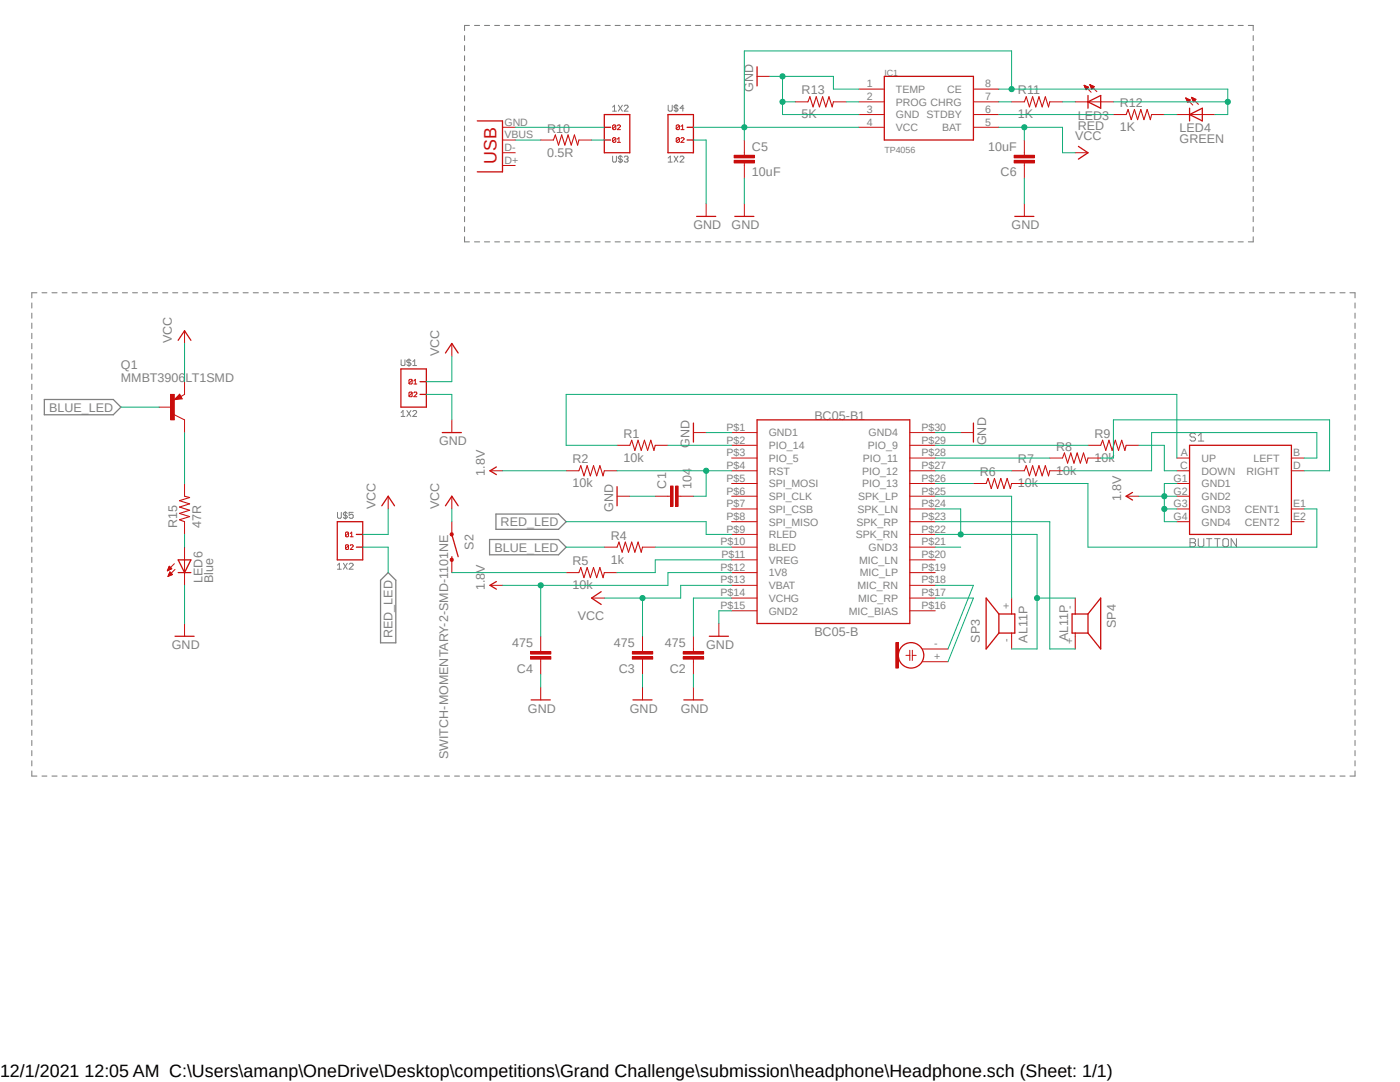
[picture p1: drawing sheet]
<svg xmlns="http://www.w3.org/2000/svg" width="279mm" height="216mm" viewBox="0 0 279 216" stroke-linecap="round" stroke-linejoin="round" font-family="sans-serif">
<path d="M6.3 0l266.7 154.9M273 0l-266.7 154.9" fill="none" stroke="#fff" stroke-width=".2"/>
<g fill="none" stroke="#808080" stroke-width=".21">
<path d="M92.7 7.1v1M92.7 9.1v1M92.7 11.1v1M92.7 13.1v1M92.7 15.1v1M92.7 17.1v1.1M92.7 19.1v1.1M93.7 5.1h-1v1M94.7 5.1h1M96.7 5.1h1M98.7 5.1h1M100.7 5.1h1"/>
<path d="M102.7 5.1h1M104.7 5.1h1M106.7 5.1h1M108.8 5.1h.9M110.7 5.1h1.1M112.7 5.1h1M114.8 5.1h.9M116.8 5.1h1M118.7 5.1h1.1M120.8 5.1h1M122.8 5.1h1M124.8 5.1h1"/>
<path d="M126.8 5.1h1M128.8 5.1h1M130.8 5.1h1M132.8 5.1h1M134.8 5.1h1M136.8 5.1h1M138.8 5.1h1M140.8 5.1h1M142.8 5.1h1M144.8 5.1h1M146.9 5.1h.9M148.8 5.1h1.1"/>
<path d="M150.8 5.1h1M152.9 5.1h.9M154.9 5.1h1M156.8 5.1h1.1M158.9 5.1h1M160.9 5.1h1M162.9 5.1h1M164.9 5.1h1M166.9 5.1h1M168.9 5.1h1M170.9 5.1h1M172.9 5.1h1"/>
<path d="M174.9 5.1h1M176.9 5.1h1M178.9 5.1h1M180.9 5.1h1M182.9 5.1h1M185 5.1h.9M186.9 5.1h1.1M188.9 5.1h1M191 5.1h1M193 5.1h1M195 5.1h1M197 5.1h1"/>
<path d="M199 5.1h1M201 5.1h1M203 5.1h1M205 5.1h1M207 5.1h1M209 5.1h1M211 5.1h1M213 5.1h1M215 5.1h1M217 5.1h1M219 5.1h1M221 5.1h1"/>
<path d="M223.1 5.1h1M225 5.1h1.1M227.1 5.1h.9M229.1 5.1h1M231.1 5.1h1M233.1 5.1h1M235.1 5.1h1M237.1 5.1h1M239.1 5.1h1M241.1 5.1h1M243.1 5.1h1M245.1 5.1h1"/>
<path d="M247.1 5.1h1M249.1 5.1h1v1M250.1 7.1v1M250.1 9.1v1M250.1 11.1v1M250.1 13.1v1M250.1 15.1v1M250.1 17.1v1.1M250.1 19.1v1.1M92.7 21.2v.9M92.7 23.2v1M92.7 25.1v1.1"/>
<path d="M92.7 27.2v1M92.7 29.2v1M92.7 31.2v1M92.7 33.2v1M92.7 35.2v1M92.7 37.2v1M92.7 39.2v1M250.1 21.2v.9M250.1 23.2v1M250.1 25.1v1.1M250.1 27.2v1M250.1 29.2v1"/>
<path d="M250.1 31.2v1M250.1 33.2v1M250.1 35.2v1M250.1 37.2v1M250.1 39.2v1M7.4 58.4h-1.1v1M8.4 58.4h1M10.4 58.4h1M12.4 58.4h1M14.4 58.4h1M16.4 58.4h1M18.4 58.4h1"/>
<path d="M20.4 58.4h1M22.4 58.4h1.1M24.4 58.4h1M26.5 58.4h.9M28.4 58.4h1.1M30.4 58.4h1.1M32.5 58.4h1M34.5 58.4h1M36.5 58.4h1M38.5 58.4h1M40.5 58.4h1M42.5 58.4h1"/>
<path d="M44.5 58.4h1M46.5 58.4h1M48.5 58.4h1M50.5 58.4h1.1M52.5 58.4h1.1M54.6 58.4h1M56.6 58.4h1M58.6 58.4h1M60.6 58.4h1M62.6 58.4h1M64.6 58.4h1M66.6 58.4h1"/>
<path d="M68.6 58.4h1M70.6 58.4h1M72.6 58.4h1M74.6 58.4h1M76.6 58.4h1M78.7 58.4h1M80.6 58.4h1.1M82.7 58.4h1M84.7 58.4h1M86.7 58.4h1M88.7 58.4h1M90.7 58.4h1"/>
<path d="M92.7 58.4h1M92.7 41.2v1M92.7 43.2v1M92.7 45.3v.9M92.7 47.2v1.1h1M94.7 58.4h1M94.7 48.3h1M96.7 48.3h1M96.7 58.4h1M98.7 58.4h1M98.7 48.3h1M100.7 48.3h1"/>
<path d="M100.8 58.4h1M102.7 48.3h1M102.7 58.4h1.1M104.7 48.3h1M104.8 58.4h.9M106.7 48.3h1M106.8 58.4h1M108.8 58.4h1M108.8 48.3h.9M110.7 48.3h1.1M110.8 58.4h1M112.7 48.3h1"/>
<path d="M112.8 58.4h1M114.8 48.3h.9M114.8 58.4h1M116.8 48.3h1M116.8 58.4h1M118.7 48.3h1.1M118.8 58.4h1M120.8 48.3h1M120.8 58.4h1M122.8 48.3h1M122.9 58.4h.9M124.8 48.3h1"/>
<path d="M124.8 58.4h1.1M126.8 48.3h1M126.8 58.4h1M128.8 48.3h1M128.9 58.4h1M130.8 48.3h1M130.9 58.4h1M132.8 48.3h1M132.9 58.4h1M134.8 48.3h1M134.9 58.4h1M136.8 48.3h1"/>
<path d="M136.9 58.4h1M138.8 48.3h1M138.9 58.4h1M140.8 48.3h1M140.9 58.4h1M142.8 48.3h1M142.9 58.4h1M144.8 48.3h1M144.9 58.4h1M146.9 48.3h.9M146.9 58.4h1.1M148.8 48.3h1.1"/>
<path d="M148.9 58.4h1M150.8 48.3h1M151 58.4h.9M152.9 48.3h.9M153 58.4h1M154.9 48.3h1M155 58.4h1M156.8 48.3h1.1M157 58.4h1M158.9 48.3h1M159 58.4h1M160.9 48.3h1"/>
<path d="M161 58.4h1M162.9 48.3h1M163 58.4h1M164.9 48.3h1M165 58.4h1M166.9 48.3h1M167 58.4h1M168.9 48.3h1M169 58.4h1M170.9 48.3h1M171 58.4h1M172.9 48.3h1"/>
<path d="M173 58.4h1M174.9 48.3h1M175 58.4h1.1M176.9 48.3h1M177 58.4h1.1M178.9 48.3h1M179.1 58.4h1M180.9 48.3h1M181.1 58.4h1M182.9 48.3h1M183.1 58.4h1M185 48.3h.9"/>
<path d="M185.1 58.4h1M186.9 48.3h1.1M187.1 58.4h1M188.9 48.3h1M189.1 58.4h1M191 48.3h1M191.1 58.4h1M193 48.3h1M193.1 58.4h1M195 48.3h1M195.1 58.4h1M197 48.3h1"/>
<path d="M197.1 58.4h1.1M199 48.3h1M199.1 58.4h1.1M201 48.3h1M201.2 58.4h.9M203 48.3h1M203.2 58.4h1M205 48.3h1M205.1 58.4h1.1M207 48.3h1M207.2 58.4h1M209 48.3h1"/>
<path d="M209.2 58.4h1M211 48.3h1M211.2 58.4h1M213 48.3h1M213.2 58.4h1M215 48.3h1M215.2 58.4h1M217 48.3h1M217.2 58.4h1M219 48.3h1M219.2 58.4h1M221 48.3h1"/>
<path d="M221.2 58.4h1M223.1 48.3h1M223.2 58.4h1M225 48.3h1.1M225.3 58.4h1M227.1 48.3h.9M227.2 58.4h1.1M229.1 48.3h1M229.3 58.4h1M231.1 48.3h1M231.3 58.4h1M233.1 48.3h1"/>
<path d="M233.3 58.4h1M235.1 48.3h1M235.3 58.4h1M237.1 48.3h1M237.3 58.4h1M239.1 48.3h1M239.3 58.4h1M241.1 48.3h1M241.3 58.4h1M243.1 48.3h1M243.3 58.4h1M245.1 48.3h1"/>
<path d="M245.3 58.4h1M247.1 48.3h1M247.4 58.4h.9M249.3 58.4h1.1M250.1 41.2v1M250.1 43.2v1M250.1 45.3v.9M250.1 47.2v1.1h-1M251.3 58.4h1M253.4 58.4h1M255.4 58.4h1M257.4 58.4h1"/>
<path d="M259.4 58.4h1M261.4 58.4h1M263.4 58.4h1M265.4 58.4h1M267.4 58.4h1M269.4 58.4h1v1M6.3 60.5v1M6.3 62.5v1M6.3 64.5v1M6.3 66.5v1.1M6.3 68.5v1.1M6.3 70.6v1"/>
<path d="M6.3 72.6v1.1M6.3 74.6v1.1M6.3 76.7v1M6.3 78.7v1.1M270.4 60.5v1M270.4 62.5v1M270.4 64.5v1M270.4 66.5v1.1M270.4 68.5v1.1M270.4 70.6v1M270.4 72.6v1.1M270.4 74.6v1.1"/>
<path d="M270.4 76.7v1M270.4 78.7v1.1M6.3 80.7v1.1M6.3 82.8v1M6.3 84.8v1.1M6.3 86.8v1M6.3 88.9v1M6.3 90.9v1M6.3 92.9v1M6.3 95v1M6.3 97v1M6.3 99v1"/>
<path d="M270.4 80.7v1.1M270.4 82.8v1M270.4 84.8v1.1M270.4 86.8v1M270.4 88.9v1M270.4 90.9v1M270.4 92.9v1M270.4 95v1M270.4 97v1M270.4 99v1M6.3 101v1.1M6.3 103.1v1"/>
<path d="M6.3 105.1v1M6.3 107.1v1.1M6.3 109.2v1M6.3 111.2v1M6.3 113.2v1.1M6.3 115.3v1M6.3 117.3v1M6.3 119.3v1.1M270.4 101v1.1M270.4 103.1v1M270.4 105.1v1M270.4 107.1v1.1"/>
<path d="M270.4 109.2v1M270.4 111.2v1M270.4 113.2v1.1M270.4 115.3v1M270.4 117.3v1M270.4 119.3v1.1M6.3 121.4v1M6.3 123.4v1M6.3 125.4v1M6.3 127.4v1.1M6.3 129.5v1M6.3 131.5v1"/>
<path d="M6.3 133.5v1.1M6.3 135.6v1M6.3 137.6v1M6.3 139.6v1.1M270.4 121.4v1M270.4 123.4v1M270.4 125.4v1M270.4 127.4v1.1M270.4 129.5v1M270.4 131.5v1M270.4 133.5v1.1M270.4 135.6v1"/>
<path d="M270.4 137.6v1M270.4 139.6v1.1M6.3 141.6v1.1M6.3 143.7v1M6.3 145.7v1M6.3 147.7v1.1M6.3 149.8v1M6.3 151.8v1M6.3 153.8v1.1h1.1M8.4 154.9h1M10.4 154.9h1M12.4 154.9h1"/>
<path d="M14.4 154.9h1M16.4 154.9h1M18.4 154.9h1M20.4 154.9h1M22.4 154.9h1.1M24.4 154.9h1M26.5 154.9h.9M28.4 154.9h1.1M30.4 154.9h1.1M32.5 154.9h1M34.5 154.9h1M36.5 154.9h1"/>
<path d="M38.5 154.9h1M40.5 154.9h1M42.5 154.9h1M44.5 154.9h1M46.5 154.9h1M48.5 154.9h1M50.5 154.9h1.1M52.5 154.9h1.1M54.6 154.9h1M56.6 154.9h1M58.6 154.9h1M60.6 154.9h1"/>
<path d="M62.6 154.9h1M64.6 154.9h1M66.6 154.9h1M68.6 154.9h1M70.6 154.9h1M72.6 154.9h1M74.6 154.9h1M76.6 154.9h1M78.7 154.9h1M80.6 154.9h1.1M82.7 154.9h1M84.7 154.9h1"/>
<path d="M86.7 154.9h1M88.7 154.9h1M90.7 154.9h1M92.7 154.9h1M94.7 154.9h1M96.7 154.9h1M98.7 154.9h1M100.8 154.9h1M102.7 154.9h1.1M104.8 154.9h.9M106.8 154.9h1M108.8 154.9h1"/>
<path d="M110.8 154.9h1M112.8 154.9h1M114.8 154.9h1M116.8 154.9h1M118.8 154.9h1M120.8 154.9h1M122.9 154.9h.9M124.8 154.9h1.1M126.8 154.9h1M128.9 154.9h1M130.9 154.9h1M132.9 154.9h1"/>
<path d="M134.9 154.9h1M136.9 154.9h1M138.9 154.9h1M140.9 154.9h1M142.9 154.9h1M144.9 154.9h1M146.9 154.9h1.1M148.9 154.9h1M151 154.9h.9M153 154.9h1M155 154.9h1M157 154.9h1"/>
<path d="M159 154.9h1M161 154.9h1M163 154.9h1M165 154.9h1M167 154.9h1M169 154.9h1M171 154.9h1M173 154.9h1M175 154.9h1.1M177 154.9h1.1M179.1 154.9h1M181.1 154.9h1"/>
<path d="M183.1 154.9h1M185.1 154.9h1M187.1 154.9h1M189.1 154.9h1M191.1 154.9h1M193.1 154.9h1M195.1 154.9h1M197.1 154.9h1.1M199.1 154.9h1.1M201.2 154.9h.9M203.2 154.9h1M205.1 154.9h1.1"/>
<path d="M207.2 154.9h1M209.2 154.9h1M211.2 154.9h1M213.2 154.9h1M215.2 154.9h1M217.2 154.9h1M219.2 154.9h1M221.2 154.9h1M223.2 154.9h1M225.3 154.9h1M227.2 154.9h1.1M229.3 154.9h1"/>
<path d="M231.3 154.9h1M233.3 154.9h1M235.3 154.9h1M237.3 154.9h1M239.3 154.9h1M241.3 154.9h1M243.3 154.9h1M245.3 154.9h1M247.4 154.9h.9M249.3 154.9h1.1M251.3 154.9h1M253.4 154.9h1"/>
<path d="M255.4 154.9h1M257.4 154.9h1M259.4 154.9h1M261.4 154.9h1M263.4 154.9h1M265.4 154.9h1M267.4 154.9h1M270.4 141.6v1.1M270.4 143.7v1M270.4 145.7v1M270.4 147.7v1.1M270.4 149.8v1"/>
<path d="M270.4 151.8v1M270.4 153.8v1.1h-1"/>
</g>
<g fill="none" stroke="#808080" stroke-width=".2">
<path d="M122.3 21.4l.3-.4v1.2M122.3 22.2h.7M122.3 31.2v.9l.1 .2h.4l.2-.2v-.9M123.4 21l.8 1.2M123.8 31v1.5M124.2 21l-.8 1.2M124.2 31.4l-.2-.2h-.4l-.2 .2 .2 .3h.4l.2 .3-.2 .3h-.4l-.2-.2M124.6 21.2l.2-.2h.4l.1 .2v.2l-.7 .8h.7M124.6 31.4l.2-.2h.4l.1 .2-.1 .3M125 31.7h.2M125.2 31.7l.1 .3-.1 .3h-.4l-.2-.2M133.3 21v1l.3 .2h.3l.3-.2v-1"/>
<path d="M133.3 31.5l.5-.3v1.1M133.3 32.3h.9M134.5 31.2l.8 1.1M134.9 20.8v1.6M135.3 21.2l-.2-.2h-.4l-.2 .2 .2 .4h.4l.2 .2-.2 .4h-.4l-.2-.2M135.3 31.2l-.8 1.1M135.7 31.4l.2-.2h.4l.2 .2v.1l-.8 .8h.8M136.5 21.6h-.8l.6-.6v1.2M80.1 71.8v1l.1 .1h.4l.2-.1v-1M81.6 71.6v1.6M82 72l-.2-.2h-.4l-.2 .2v.2l.2 .1h.4l.2 .3v.2l-.2 .1h-.4l-.2-.1M82.4 72.9h.7"/>
<path d="M82.4 72.2l.4-.4v1.1M80.1 82.3l.3-.4v1.2M80.1 83.1h.7M81.2 81.9l.8 1.2M82 81.9l-.8 1.2M82.4 82.1l.2-.2h.4l.1 .2v.2l-.7 .8h.7M238.6 86.7l-.3-.3h-.5l-.3 .3v.3l.3 .2h.5l.3 .3v.3l-.3 .2h-.5l-.3-.2M239.1 88h1.1M239.1 87l.6-.6v1.6M67.4 112.8l.3-.4v1.2M67.4 113.6h.7M67.4 102.2v1l.2 .2h.3l.2-.2v-1"/>
<path d="M68.5 112.4l.8 1.2M68.9 102.1v1.5M69.3 112.4l-.8 1.2M69.3 102.4l-.2-.2h-.4l-.2 .4 .2 .2h.4l.2 .4-.2 .2h-.4l-.2-.2M69.7 112.6l.2-.2h.4l.2 .2v.2l-.8 .8h.8M70.5 102.2h-.8v.6l.4-.2 .4 .2v.4l-.2 .2h-.4l-.2-.2M237.5 107.5h.8l.3 .2v.3l-.3 .3 .3 .2v.3l-.3 .3h-.8zM237.5 108.3h.8M239.1 107.5v1.3l.3 .3h.5l.3-.3v-1.3M240.8 107.5h1.1M241.3 107.5v1.6M242.4 107.5h1.1"/>
<path d="M243 107.5v1.6M244.3 107.5h.6l.3 .2v1.1l-.3 .3h-.6l-.2-.3v-1.1zM246.8 107.5v1.6l-1.1-1.6v1.6"/>
</g>
<path d="M8.8 79.7h13.8l1.5 1.5-1.5 1.6h-13.8zM77.5 114.3l1.5 1.5v12.5h-3.1v-12.5zM97.7 107.7h13.8l1.5 1.5-1.5 1.5h-13.8zM99 102.6h12.5l1.5 1.5-1.5 1.5h-12.5z" fill="none" stroke="#808080" stroke-width=".25"/>
<g fill="none" stroke="#c90d0c" stroke-width=".2">
<path d="M123.1 88.9h2.6M130.8 88.9h2.5M133.3 99h.5M135.3 99h.5M146 86.3h5.1M146 88.9h5.1M146 91.4h5.1M146 93.9h5.1M146 96.5h5.1M146 99h5.1M181.6 86.3h5M181.6 88.9h5"/>
<path d="M181.6 91.4h5M181.6 93.9h5M181.6 96.5h5M181.6 99h5M146 101.6h5.1M146 104.1h5.1M146 106.6h5.1M146 109.2h5.1M146 111.7h5.1M146 114.3h5.1M146 116.8h5.1M146 119.3h5.1"/>
<path d="M181.6 101.6h5M181.6 104.1h5M181.6 106.6h5M181.6 109.2h5M181.6 111.7h5M181.6 114.3h5M181.6 116.8h5M181.6 119.3h5M146 121.9h5.1M181.6 121.9h5"/>
</g>
<path d="M151.1 83.8h30.5v40.6h-30.5z" fill="none" stroke="#c90d0c" stroke-width=".25"/>
<path d="M125.7 88.9l.4-1.1 .6 2.1 .6-2.1 .7 2.1 .6-2.1 .6 2.1 .7-2.1 .6 2.1 .3-1" fill="none" stroke="#c90d0c" stroke-width=".21"/>
<path d="M134.8 97h.5v4h-.5z" fill-rule="evenodd" fill="#c90d0c"/>
<path d="M134.8 97h.5v4h-.5z" fill="none" stroke="#c90d0c" stroke-width=".2"/>
<path d="M133.8 97h.5v4h-.5z" fill-rule="evenodd" fill="#c90d0c"/>
<g fill="none" stroke="#c90d0c" stroke-width=".2">
<path d="M82.3 75.9l-.2-.2h-.3l-.2 .2v.6M82.3 78.4l-.2-.2h-.3l-.2 .2v.6M82.3 75.9v.6l-.2 .1-.5-.1M82.3 78.4v.6l-.2 .2-.5-.2M82.3 75.9l-.7 .6M82.3 78.4l-.7 .6M82.6 76.6h.6M82.6 76l.3-.3v.9M82.6 78.4l.1-.2h.4l.1 .4-.6 .6h.6M130.8 99h2.5M133.8 97h.5v4h-.5zM135.8 99h2.6"/>
<path d="M234.9 99h2.5M234.9 93.9h2.5M234.9 96.5h2.5M234.9 91.4h2.5M257.7 93.9h2.6M257.7 91.4h2.6M234.9 101.6h2.5M234.9 104.1h2.5M257.7 101.6h2.6M257.7 104.1h2.6"/>
</g>
<path d="M80 73.6h5.1v7.6h-5.1zM83.8 76.2h1.3M83.8 78.7h1.3M237.4 88.9h20.3v17.7h-20.3zM90.2 111.1v.6M90.2 106.6l1.2 4.5" fill="none" stroke="#c90d0c" stroke-width=".25"/>
<path d="M89.9 106.4h.5v.4l-.2 .2-.3-.2z" fill-rule="evenodd" fill="#c90d0c"/>
<path d="M89.9 106.4h.5v.4l-.2 .2-.3-.2z" fill="none" stroke="#c90d0c" stroke-width=".2"/>
<path d="M89.9 111.5h.5v.4l-.2 .2-.3-.2z" fill-rule="evenodd" fill="#c90d0c"/>
<g fill="none" stroke="#c90d0c" stroke-width=".2">
<path d="M171.4 17.8h5.1M194.3 17.8h5M100.3 33h2.5M100.3 30.5h2.5M100.3 27.9h2.5M100.3 25.4h2.5M171.4 25.4h5.1M171.4 20.3h5.1M171.4 22.9h5.1M194.3 25.4h5M194.3 20.3h5M194.3 22.9h5"/>
<path d="M90.2 68.5v2.6M97.8 93.9h2.5M113 93.9h2.5M120.6 93.9h2.5M123.1 99h2.6M138.4 86.3h2.5M191.7 86.3h2.6M194.3 96.5h2.5M201.9 93.9h2.5M201.9 96.5h2.5M209.5 93.9h2.5M209.5 91.4h2.5"/>
<path d="M217.1 91.4h2.6M217.1 88.9h2.6M224.7 88.9h2.6M89.9 111.5h.5v.4l-.2 .2-.3-.2zM90.2 104.1v2.5M90.2 111.7v2.6M113 114.3h2.5M120.6 109.2h2.5M120.6 114.3h2.5M128.2 109.2h2.6M138.4 129.5v.5M138.4 131.5v.5"/>
<path d="M138.4 137.1v2.6M143.5 124.4v2.6"/>
</g>
<path d="M176.5 15.2h17.8v12.7h-17.8zM95.2 24.1h5.1v10.2h-5.1M88.9 70.4l1.3-1.9 1.2 1.9M99.1 93.2l-1.3 .7 1.3 .8M123.1 97.1v3.8M138.4 84.4v3.8M194.3 84.4v3.8M136.5 139.7h3.8M141.6 127h3.8" fill="none" stroke="#c90d0c" stroke-width=".25"/>
<path d="M115.5 93.9l.4-1 .6 2.1 .7-2.1 .6 2.1 .6-2.1 .7 2.1 .6-2.1 .7 2.1 .2-1.1M196.8 96.5l.4-1 .6 2 .7-2 .6 2 .6-2 .7 2 .6-2 .6 2 .3-1M204.4 93.9l.4-1 .6 2.1 .7-2.1 .6 2.1 .6-2.1 .7 2.1 .6-2.1 .7 2.1 .2-1.1M212 91.4l.4-1 .7 2 .6-2 .6 2 .7-2 .6 2 .6-2 .7 2 .2-1M219.7 88.9l.3-1.1 .7 2.1 .6-2.1 .7 2.1 .6-2.1 .6 2.1 .7-2.1 .6 2.1 .2-1M115.5 114.3l.4-1.1 .6 2.1 .7-2.1 .6 2.1 .6-2.1 .7 2.1 .6-2.1 .7 2.1 .2-1M123.1 109.2l.4-1 .7 2 .6-2 .6 2 .7-2 .6 2 .6-2 .7 2 .2-1" fill="none" stroke="#c90d0c" stroke-width=".21"/>
<path d="M136.4 130h4v.5h-4z" fill-rule="evenodd" fill="#c90d0c"/>
<path d="M136.4 130h4v.5h-4z" fill="none" stroke="#c90d0c" stroke-width=".2"/>
<path d="M136.4 131h4v.5h-4z" fill-rule="evenodd" fill="#c90d0c"/>
<path d="M128.2 129.5v.5M128.2 131.5v.5M136.4 131h4v.5h-4zM138.4 127v2.5M138.4 132v2.6" fill="none" stroke="#c90d0c" stroke-width=".2"/>
<path d="M126.2 130h4.1v.5h-4.1z" fill-rule="evenodd" fill="#c90d0c"/>
<path d="M126.2 130h4.1v.5h-4.1z" fill="none" stroke="#c90d0c" stroke-width=".2"/>
<path d="M126.2 131h4.1v.5h-4.1z" fill-rule="evenodd" fill="#c90d0c"/>
<path d="M107.9 129.5v.5M107.9 131.5v.5M126.2 131h4.1v.5h-4.1zM128.2 127v2.5M128.2 132v2.6" fill="none" stroke="#c90d0c" stroke-width=".2"/>
<path d="M105.9 130h4v.5h-4z" fill-rule="evenodd" fill="#c90d0c"/>
<path d="M105.9 130h4v.5h-4z" fill="none" stroke="#c90d0c" stroke-width=".2"/>
<path d="M105.9 131h4v.5h-4z" fill-rule="evenodd" fill="#c90d0c"/>
<path d="M148.5 30.5v.5M148.5 32.5v.5M90.2 83.8v2.5M90.2 99v2.6M97.8 116.8h2.5M118.1 119.3h2.5M105.9 131h4v.5h-4zM107.9 127v2.5M107.9 132v2.6M107.9 137.1v2.6M128.2 137.1v2.6" fill="none" stroke="#c90d0c" stroke-width=".2"/>
<path d="M88.3 86.3h3.8M88.9 100.9l1.3-1.9 1.2 1.9M99.1 116l-1.3 .8 1.3 .8M120 118.1l-1.9 1.2 1.9 1.3M106 139.7h3.8M126.3 139.7h3.8" fill="none" stroke="#c90d0c" stroke-width=".25"/>
<path d="M146.5 32h4.1v.5h-4.1z" fill-rule="evenodd" fill="#c90d0c"/>
<path d="M146.5 32h4.1v.5h-4.1z" fill="none" stroke="#c90d0c" stroke-width=".2"/>
<path d="M146.5 31h4.1v.5h-4.1z" fill-rule="evenodd" fill="#c90d0c"/>
<g fill="none" stroke="#c90d0c" stroke-width=".2">
<path d="M151.1 15.2h2.5M216.4 17l1.4 1.4M216.4 17.1h.1M216.4 17l.9 .4M216.4 17l.3 .9 .6-.5M216.4 17.1h.2M216.5 17.2h.3M216.5 17.4h.7M216.5 17.3h.5M216.5 17.5h.7M216.6 17.6h.5M216.6 17.7h.4"/>
<path d="M216.7 17.7h.2M216.7 17.8h.1M217.5 16.9l1.4 1.4M217.5 16.9l.9 .4-.5 .5M217.5 16.9l.4 .9M217.5 16.9h.1M217.6 17.1h.2M217.6 17.1h.5M217.6 17.2h.6M217.7 17.3h.7M217.7 17.4h.6M217.8 17.6h.3"/>
<path d="M217.8 17.5h.4M217.8 17.7h.2M217.8 17.7h.1M236.6 19.6l1.4 1.4M236.6 19.6l.9 .3M236.6 19.6l.4 .8 .5-.5M236.7 19.6h.1M236.7 19.7h.3M236.8 19.8h.4M236.8 19.9h.6M236.9 20h.6M237.8 19.4l1.4 1.4"/>
<path d="M237.8 19.4l.9 .4-.5 .5zM237.8 19.5h.2M237.9 19.6h.4M237.9 19.7h.5M238 19.8h.6M238 19.9h.6M238 20h.5M107.9 27.9h2.5M115.5 27.9h2.6M146.5 31h4.1v.5h-4.1zM148.5 27.9v2.6M148.5 33v2.6"/>
<path d="M201.9 20.3h2.5M204.4 30.5v.5M204.4 32.5v.5M209.5 20.3h2.5M214.6 20.3h7.6M222.2 22.9h2.5M229.8 22.9h2.6M234.9 22.9h7.6M236.9 20.2h.5M236.9 20.1h.5M236.9 20.2h.3M237 20.3h.2"/>
<path d="M237 20.4h.1M238.1 20.1h.4M238.1 20.2h.3M238.2 20.2h.1M140.9 40.6v2.6M148.5 40.6v2.6"/>
</g>
<path d="M110.4 27.9l.4-1 .7 2.1 .6-2.1 .6 2.1 .7-2.1 .6 2.1 .6-2.1 .7 2.1 .2-1.1M204.4 20.3l.4-1 .6 2 .7-2 .6 2 .6-2 .7 2 .6-2 .7 2 .2-1M224.7 22.9l.4-1.1 .7 2.1 .6-2.1 .6 2.1 .7-2.1 .6 2.1 .6-2.1 .7 2.1 .2-1" fill="none" stroke="#c90d0c" stroke-width=".21"/>
<path d="M151.1 13.3v3.8M217.1 19v2.6M217.1 20.3l2.6-1.3v2.6zM237.4 22.9l2.5-1.3v2.5zM237.4 21.6v2.5M139 43.2h3.8M146.6 43.2h3.9" fill="none" stroke="#c90d0c" stroke-width=".25"/>
<path d="M202.4 31h4.1v.5h-4.1z" fill-rule="evenodd" fill="#c90d0c"/>
<path d="M202.4 31h4.1v.5h-4.1z" fill="none" stroke="#c90d0c" stroke-width=".2"/>
<path d="M202.4 32h4.1v.5h-4.1z" fill-rule="evenodd" fill="#c90d0c"/>
<g fill="none" stroke="#c90d0c" stroke-width=".2">
<path d="M122.9 25.1l-.2-.2h-.3l-.1 .2v.6M122.9 27.6l-.2-.1h-.3l-.1 .1v.6M122.9 25.1v.6l-.2 .2h-.3l-.1-.2M122.9 27.6v.6l-.2 .2h-.3l-.1-.2M122.9 27.6l-.6 .6M122.9 25.1l-.6 .6M123.2 28.4h.6M123.2 27.8l.3-.3v.9M123.2 25.1l.2-.2h.3l.1 .2-.6 .8h.6M135.6 27.6l-.2-.1h-.3l-.1 .1v.6M135.6 27.6v.6l-.2 .2h-.3l-.1-.2M135.6 25.1l-.2-.2h-.3l-.1 .2v.6"/>
<path d="M135.6 25.1v.6l-.2 .2h-.3l-.1-.2M135.6 25.1l-.6 .6M135.6 27.6l-.6 .6M135.9 27.6l.2-.1h.3l.1 .1-.6 .8h.6M135.9 25.9h.6M135.9 25.2l.3-.3v1M158.7 20.3h2.5M166.3 20.3h2.6M202.4 32h4.1v.5h-4.1zM204.4 27.9v2.6M204.4 33v2.6M214.6 30.5h2.5"/>
<path d="M204.4 40.6v2.6M35.9 78.7l.5 .9-1.6 .2zM36.8 78.7l-.7 .4M34.8 82.8l2 1M36.8 96.5v2.5M224.7 99h2.6M33.4 113.9h.1M33.4 113.8h.2M33.5 113.7h.3M33.5 113.6h.5M33.6 113.5h.6M33.6 114.9h.1"/>
<path d="M33.6 113.4h.6M33.6 113.3h.5M33.6 114.9h.3M33.7 113.2h.3M33.7 114.8h.4M33.7 114.7h.6M33.7 114.6h.7M33.7 113.1h.2M33.7 114.5h.6M33.8 113l.5 .5-.9 .4zM33.8 114.4h.4M33.8 114.3h.3"/>
<path d="M33.9 114.2h.1M33.9 114.1l.5 .5-.9 .4zM34.8 112.5l-1.4 1.4M34.9 113.6l-1.4 1.4M36.8 104.1v2.5M36.8 109.2v7.6M36.8 124.4v2.6"/>
</g>
<g fill="none" stroke="#c90d0c" stroke-width=".25">
<path d="M120.6 22.9h5.1v7.6h-5.1zM120.6 27.9h1.3M120.6 25.4h1.3M133.3 22.9h5.1v7.6h-5.1zM137.1 27.9h1.3M137.1 25.4h1.3M215.2 29.2l1.9 1.3-1.9 1.2M202.5 43.2h3.8M35.8 79.3h-.4l.4-.2 .3 .4-1 .1 .7-.8 .4 .7M226 98.3l-1.3 .7 1.3 .8M35.6 111.7h2.5l-1.3 2.6zM35.6 114.3h2.5"/>
<path d="M34.9 127h3.8"/>
</g>
<path d="M161.2 20.3l.4-1 .7 2 .6-2 .6 2 .7-2 .6 2 .6-2 .7 2 .2-1M36.8 99l1 .3-2 .6 2 .6-2 .7 2 .6-2 .6 2 .7-2 .6 1 .4" fill="none" stroke="#c90d0c" stroke-width=".21"/>
<path d="M34 78.7h.8v5.1h-.8z" fill-rule="evenodd" fill="#c90d0c"/>
<g fill="none" stroke="#c90d0c" stroke-width=".2">
<path d="M34 78.7h.8v5.1h-.8zM36.8 66v2.5M36.8 76.2v2.5M31.7 81.2h2.6M36.8 83.8v2.5M77.5 99v2.6M69.6 106.3l-.2-.1h-.3l-.1 .7M69.6 108.9l-.2-.2h-.3l-.1 .8M69.6 106.3l-.2 .8h-.3l-.1-.2M69.6 108.9l-.2 .7h-.3l-.1-.1M69.6 106.3l-.6 .6M69.6 108.9l-.6 .6"/>
<path d="M69.9 107.1h.6M69.9 106.5l.3-.3v.9M69.9 108.9l.1-.2h.4l.1 .3-.6 .6h.6M201.9 119.3v3.2M214.6 119.3v3.2M180.8 130.8h.8M181.6 129.8v2M182.1 130.8h.7M182.1 129.8v2M201.9 126.3v3.2M214.6 126.3v3.2"/>
</g>
<g fill="none" stroke="#c90d0c" stroke-width=".25">
<path d="M35.6 67.9l1.2-1.9 1.3 1.9M67.3 104.1h5.1v7.6h-5.1zM71.1 106.6h1.3M71.1 109.2h1.3M76.2 100.9l1.3-1.9 1.2 1.9M199.3 122.5h3.2v3.8h-3.2M199.3 122.5v3.8M199.3 122.5l-2.5-3.2v10.2l2.5-3.2M217.1 122.5h-3.1v3.8h3.1M217.1 122.5v3.8M217.1 122.5l2.6-3.2v10.2l-2.6-3.2"/>
<circle cx="181.8" cy="130.8" r="2.54"/>
</g>
<path d="M178.8 128.2h.5v5.1h-.5z" fill-rule="evenodd" fill="#c90d0c"/>
<path d="M178.8 128.2h.5v5.1h-.5zM184.1 132h5.1M184.1 129.5h5.1" fill="none" stroke="#c90d0c" stroke-width=".2"/>
<path d="M153.6 15.2h12.7v2.6h5.1M148.5 35.6v5M156.2 20.3v2.6h15.2M204.4 35.6v5M85.1 78.7h5.1v5.1M125.7 99h5.1M140.9 86.3h5.1M186.6 86.3h5.1M107.9 134.6v2.5M128.2 134.6v2.5M138.4 134.6v2.5M146 121.9h-2.5v2.5" fill="none" stroke="#0dab76" stroke-width=".2"/>
<circle cx="156.2" cy="15.2" r=".51" fill="#0dab76"/>
<g fill="none" stroke="#0dab76" stroke-width=".2">
<path d="M156.2 15.2v5.1h2.5"/>
<circle cx="156.2" cy="15.2" r=".51"/>
</g>
<circle cx="156.2" cy="20.3" r=".51" fill="#0dab76"/>
<g fill="none" stroke="#0dab76" stroke-width=".2">
<path d="M138.4 27.9h2.5v12.7M123.1 93.9h22.9M133.3 88.9h12.7M140.9 93.9v5.1h-2.5M36.8 116.8v7.6"/>
<circle cx="156.2" cy="20.3" r=".51"/>
</g>
<circle cx="140.9" cy="93.9" r=".51" fill="#0dab76"/>
<g fill="none" stroke="#0dab76" stroke-width=".2">
<path d="M24.1 81.2h7.6M100.3 93.9h12.7M72.4 109.2h5.1v5.1M107.9 116.8v10.2M113 109.2h7.6M113 104.1h27.9v2.5h5.1M130.8 109.2h15.2M146 114.3h-12.7v2.5h-33"/>
<circle cx="140.9" cy="93.9" r=".51"/>
</g>
<circle cx="107.9" cy="116.8" r=".51" fill="#0dab76"/>
<g fill="none" stroke="#0dab76" stroke-width=".2">
<path d="M234.9 96.5h-2.5v7.6h2.5M232.4 101.6h2.5"/>
<circle cx="107.9" cy="116.8" r=".51"/>
</g>
<circle cx="232.4" cy="101.6" r=".51" fill="#0dab76"/>
<g fill="none" stroke="#0dab76" stroke-width=".2">
<path d="M232.4 99h2.5"/>
<circle cx="232.4" cy="101.6" r=".51"/>
</g>
<circle cx="232.4" cy="99" r=".51" fill="#0dab76"/>
<g fill="none" stroke="#0dab76" stroke-width=".2">
<path d="M123.1 88.9h-10.1v-10.2h121.9v12.7M186.6 88.9h30.5M186.6 91.4h22.9M186.6 93.9h15.3M186.6 96.5h7.7M204.4 96.5h12.7v12.7h45.7v-7.6h-2.5M227.3 99h5.1M90.2 114.3h22.8M90.2 101.6v2.5M128.2 119.3v7.7M146 111.7h-15.2v2.6h-7.7M146 116.8h-10.2v2.5h-15.2"/>
<circle cx="232.4" cy="99" r=".51"/>
</g>
<circle cx="128.2" cy="119.3" r=".51" fill="#0dab76"/>
<g fill="none" stroke="#0dab76" stroke-width=".2">
<path d="M199.3 25.4h12.7v5.1M204.4 25.4v2.5M90.2 71.1v5.1h-5.1"/>
<circle cx="128.2" cy="119.3" r=".51"/>
</g>
<circle cx="204.4" cy="25.4" r=".51" fill="#0dab76"/>
<g fill="none" stroke="#0dab76" stroke-width=".2">
<path d="M212 30.5h2.6M36.8 68.5v7.7M77.5 101.6v5h-5.1M146 119.3h-7.6v7.7M186.6 106.6h20.4v12.7h7.6M186.6 101.6h5.1v5"/>
<circle cx="204.4" cy="25.4" r=".51"/>
</g>
<circle cx="191.7" cy="106.6" r=".51" fill="#0dab76"/>
<g fill="none" stroke="#0dab76" stroke-width=".2">
<path d="M207 119.3v10.2h-5.1"/>
<circle cx="191.7" cy="106.6" r=".51"/>
</g>
<circle cx="207" cy="119.3" r=".51" fill="#0dab76"/>
<g fill="none" stroke="#0dab76" stroke-width=".2">
<path d="M102.8 27.9h5.1M171.4 25.4h-22.9v2.5"/>
<circle cx="207" cy="119.3" r=".51"/>
</g>
<circle cx="148.5" cy="25.4" r=".51" fill="#0dab76"/>
<g fill="none" stroke="#0dab76" stroke-width=".2">
<path d="M199.3 17.8h45.7v5.1h-2.5M201.9 17.8v-7.6h-53.4v15.2M222.2 20.3h22.8"/>
<circle cx="148.5" cy="25.4" r=".51"/>
</g>
<circle cx="201.9" cy="17.8" r=".51" fill="#0dab76"/>
<circle cx="201.9" cy="17.8" r=".51" fill="none" stroke="#0dab76" stroke-width=".2"/>
<circle cx="245" cy="20.3" r=".51" fill="#0dab76"/>
<g fill="none" stroke="#0dab76" stroke-width=".2">
<path d="M102.8 25.4h17.8M118.1 27.9h2.5M138.4 25.4h10.1M168.9 20.3h2.5M199.3 20.3h2.6M199.3 22.9h22.9M212 20.3h2.6M232.4 22.9h2.5M36.8 86.3v10.2M186.6 99h15.3v20.3M219.7 91.4h2.5v-7.6h43.1v10.1h-5M227.3 88.9h5.1v5h2.5"/>
<path d="M260.3 91.4h2.5v-5.1h-33v7.6h-17.8M36.8 106.6v2.6M186.6 119.3h7.7l-5.1 12.7M186.6 116.8h7.7l-5.1 12.7M186.6 109.2h5.1M186.6 104.1h22.9v25.4h5.1"/>
<circle cx="245" cy="20.3" r=".51"/>
</g>
<text font-size="3.6" fill="#c90d0c" x="99.1" y="32.7" transform="rotate(-90 99.1 32.7)">USB</text>
<text font-size="3.6" x="0" y="214.9">12/1/2021 12:05 AM C:\Users\amanp\OneDrive\Desktop\competitions\Grand Challenge\submission\headphone\Headphone.sch (Sheet: 1/1)</text>
<g font-size="2.5" fill="#808080">
<text x="150.3" y="18.3" transform="rotate(-90 150.3 18.3)">GND</text>
<text x="160" y="23.6">5K</text>
<text x="160" y="18.8">R13</text>
<text x="203.2" y="23.6">1K</text>
<text x="203.2" y="18.8">R11</text>
<text x="215.1" y="23.9">LED3</text>
<text x="223.5" y="21.4">R12</text>
<text x="109.2" y="26.5">R10</text>
<text x="214.6" y="27.9">VCC</text>
<text x="215.1" y="26">RED</text>
<text x="223.5" y="26.2">1K</text>
<text x="235.4" y="28.6">GREEN</text>
<text x="235.4" y="26.4">LED4</text>
<text x="109.2" y="31.2">0.5R</text>
<text x="150.1" y="35.2">10uF</text>
<text x="150.1" y="30.1">C5</text>
<text x="197.2" y="30.1">10uF</text>
<text x="199.7" y="35.2">C6</text>
<text x="138.4" y="45.7">GND</text>
<text x="146" y="45.7">GND</text>
<text x="201.9" y="45.7">GND</text>
<text x="34.3" y="68.5" transform="rotate(-90 34.3 68.5)">VCC</text>
<text x="87.6" y="71.1" transform="rotate(-90 87.6 71.1)">VCC</text>
<text x="24.1" y="76.2">MMBT3906LT1SMD</text>
<text x="24.1" y="73.6">Q1</text>
<text x="9.8" y="82.1">BLUE_LED</text>
<text x="162.5" y="83.8">BC05-B1</text>
<text x="87.6" y="88.9">GND</text>
<text x="124.4" y="87.4">R1</text>
<text x="137.6" y="89.4" transform="rotate(-90 137.6 89.4)">GND</text>
<text x="196.8" y="88.9" transform="rotate(-90 196.8 88.9)">GND</text>
<text x="210.8" y="89.9">R8</text>
<text x="218.4" y="87.4">R9</text>
<text x="96.8" y="95" transform="rotate(-90 96.8 95)">1.8V</text>
<text x="114.3" y="92.5">R2</text>
<text x="124.4" y="92.2">10k</text>
<text x="195.5" y="95">R6</text>
<text x="203.2" y="92.5">R7</text>
<text x="210.8" y="94.7">10k</text>
<text x="218.4" y="92.2">10k</text>
<text x="74.9" y="101.6" transform="rotate(-90 74.9 101.6)">VCC</text>
<text x="87.6" y="101.6" transform="rotate(-90 87.6 101.6)">VCC</text>
<text x="114.3" y="97.2">10k</text>
<text x="132.9" y="97.5" transform="rotate(-90 132.9 97.5)">C1</text>
<text x="138" y="97.5" transform="rotate(-90 138 97.5)">104</text>
<text x="203.2" y="97.2">10k</text>
<text x="223.7" y="100" transform="rotate(-90 223.7 100)">1.8V</text>
<text x="35.3" y="105.4" transform="rotate(-90 35.3 105.4)">R15</text>
<text x="40.1" y="105.4" transform="rotate(-90 40.1 105.4)">47R</text>
<text x="99.9" y="105">RED_LED</text>
<text x="121.9" y="107.7">R4</text>
<text x="122.4" y="102.1" transform="rotate(-90 122.4 102.1)">GND</text>
<text x="94.5" y="109.7" transform="rotate(-90 94.5 109.7)">S2</text>
<text x="98.7" y="110.1">BLUE_LED</text>
<text x="114.3" y="112.8">R5</text>
<text x="121.9" y="112.5">1k</text>
<text x="40.4" y="116.3" transform="rotate(-90 40.4 116.3)">LED6</text>
<text x="42.5" y="116.3" transform="rotate(-90 42.5 116.3)">Blue</text>
<text x="96.8" y="117.8" transform="rotate(-90 96.8 117.8)">1.8V</text>
<text x="114.3" y="117.6">10k</text>
<text x="115.3" y="123.7">VCC</text>
<text x="222.7" y="125.3" transform="rotate(-90 222.7 125.3)">SP4</text>
<text x="34.3" y="129.5">GND</text>
<text x="78.4" y="127.3" transform="rotate(-90 78.4 127.3)">RED_LED</text>
<text x="102.2" y="129.1">475</text>
<text x="122.5" y="129.1">475</text>
<text x="132.7" y="129.1">475</text>
<text x="140.9" y="129.5">GND</text>
<text x="162.5" y="127">BC05-B</text>
<text x="195.5" y="128.2" transform="rotate(-90 195.5 128.2)">SP3</text>
<text x="205.1" y="128.2" transform="rotate(-90 205.1 128.2)">AL11P</text>
<text x="213.2" y="127.9" transform="rotate(-90 213.2 127.9)">AL11P</text>
<text x="103.2" y="134.2">C4</text>
<text x="123.5" y="134.2">C3</text>
<text x="133.6" y="134.2">C2</text>
<text x="105.4" y="142.2">GND</text>
<text x="125.7" y="142.2">GND</text>
<text x="135.8" y="142.2">GND</text>
<text x="89.4" y="151.5" transform="rotate(-90 89.4 151.5)">SWITCH-MOMENTARY-2-SMD-1101NE</text>
</g>
<g font-size="2.1" fill="#808080">
<text x="173" y="17.4">1</text>
<text x="196.6" y="17.4">8</text>
<text x="173" y="20">2</text>
<text x="173" y="22.5">3</text>
<text x="178.8" y="18.5">TEMP</text>
<text x="178.8" y="21.1">PROG CHRG</text>
<text x="178.8" y="23.6">GND STDBY</text>
<text x="189" y="18.5">CE</text>
<text x="196.6" y="22.5">6</text>
<text x="196.6" y="20">7</text>
<text x="100.7" y="27.6">VBUS</text>
<text x="100.7" y="25.1">GND</text>
<text x="173" y="25.1">4</text>
<text x="178.8" y="26.2">VCC</text>
<text x="188" y="26.2">BAT</text>
<text x="196.6" y="25.1">5</text>
<text x="100.7" y="32.7">D+</text>
<text x="100.7" y="30.1">D-</text>
<text x="145" y="86">P$1</text>
<text x="145" y="88.5">P$2</text>
<text x="153.4" y="87.1">GND1</text>
<text x="153.4" y="89.6">PIO_14</text>
<text x="173.2" y="89.6">PIO_9</text>
<text x="173.4" y="87.1">GND4</text>
<text x="183.9" y="88.5">P$29</text>
<text x="183.9" y="86">P$30</text>
<text x="145" y="91.1">P$3</text>
<text x="145" y="93.6">P$4</text>
<text x="153.4" y="92.2">PIO_5</text>
<text x="153.4" y="94.7">RST</text>
<text x="172" y="94.7">PIO_12</text>
<text x="172.2" y="92.2">PIO_11</text>
<text x="183.9" y="93.6">P$27</text>
<text x="183.9" y="91.1">P$28</text>
<text x="235.5" y="93.6">C</text>
<text x="235.7" y="91.1">A</text>
<text x="239.8" y="94.7">DOWN</text>
<text x="239.8" y="92.2">UP</text>
<text x="248.8" y="94.7">RIGHT</text>
<text x="250.2" y="92.2">LEFT</text>
<text x="258.1" y="91.1">B</text>
<text x="258.1" y="93.6">D</text>
<text x="145" y="96.1">P$5</text>
<text x="145" y="98.7">P$6</text>
<text x="145" y="101.2">P$7</text>
<text x="153.4" y="97.2">SPI_MOSI</text>
<text x="153.4" y="99.8">SPI_CLK</text>
<text x="171.3" y="99.8">SPK_LP</text>
<text x="172" y="97.2">PIO_13</text>
<text x="183.9" y="101.2">P$24</text>
<text x="183.9" y="98.7">P$25</text>
<text x="183.9" y="96.1">P$26</text>
<text x="234.2" y="96.1">G1</text>
<text x="234.2" y="98.7">G2</text>
<text x="234.2" y="101.2">G3</text>
<text x="239.8" y="97.2">GND1</text>
<text x="239.8" y="99.8">GND2</text>
<text x="258.1" y="101.2">E1</text>
<text x="145" y="103.8">P$8</text>
<text x="145" y="106.3">P$9</text>
<text x="153.4" y="102.3">SPI_CSB</text>
<text x="153.4" y="104.9">SPI_MISO</text>
<text x="153.4" y="107.4">RLED</text>
<text x="170.8" y="107.4">SPK_RN</text>
<text x="170.9" y="104.9">SPK_RP</text>
<text x="171.2" y="102.3">SPK_LN</text>
<text x="183.9" y="106.3">P$22</text>
<text x="183.9" y="103.8">P$23</text>
<text x="234.2" y="103.8">G4</text>
<text x="239.8" y="102.3">GND3</text>
<text x="239.8" y="104.9">GND4</text>
<text x="248.5" y="102.3">CENT1</text>
<text x="248.5" y="104.9">CENT2</text>
<text x="258.1" y="103.8">E2</text>
<text x="143.8" y="108.8">P$10</text>
<text x="143.8" y="113.9">P$12</text>
<text x="144" y="111.4">P$11</text>
<text x="153.4" y="109.9">BLED</text>
<text x="153.4" y="112.5">VREG</text>
<text x="171.5" y="112.5">MIC_LN</text>
<text x="173.4" y="109.9">GND3</text>
<text x="183.9" y="113.9">P$19</text>
<text x="183.9" y="111.4">P$20</text>
<text x="183.9" y="108.8">P$21</text>
<text x="143.8" y="116.4">P$13</text>
<text x="143.8" y="119">P$14</text>
<text x="153.4" y="115">1V8</text>
<text x="153.4" y="117.6">VBAT</text>
<text x="171.2" y="117.6">MIC_RN</text>
<text x="171.6" y="115">MIC_LP</text>
<text x="183.9" y="119">P$17</text>
<text x="183.9" y="116.4">P$18</text>
<text x="143.8" y="121.5">P$15</text>
<text x="153.4" y="120.1">VCHG</text>
<text x="153.4" y="122.6">GND2</text>
<text x="169.4" y="122.6">MIC_BIAS</text>
<text x="171.3" y="120.1">MIC_RP</text>
<text x="183.9" y="121.5">P$16</text>
<text x="201.5" y="121.5" transform="rotate(-90 201.5 121.5)">+</text>
<text x="214.2" y="121.5" transform="rotate(-90 214.2 121.5)">-</text>
<text x="186.4" y="131.7">+</text>
<text x="186.4" y="129.1">-</text>
<text x="201.5" y="128" transform="rotate(-90 201.5 128)">-</text>
<text x="214.2" y="128.5" transform="rotate(-90 214.2 128.5)">+</text>
</g>
<g font-size="1.8" fill="#808080">
<text x="176.5" y="15.2">IC1</text>
<text x="176.5" y="30.5">TP4056</text>
</g>
</svg>
